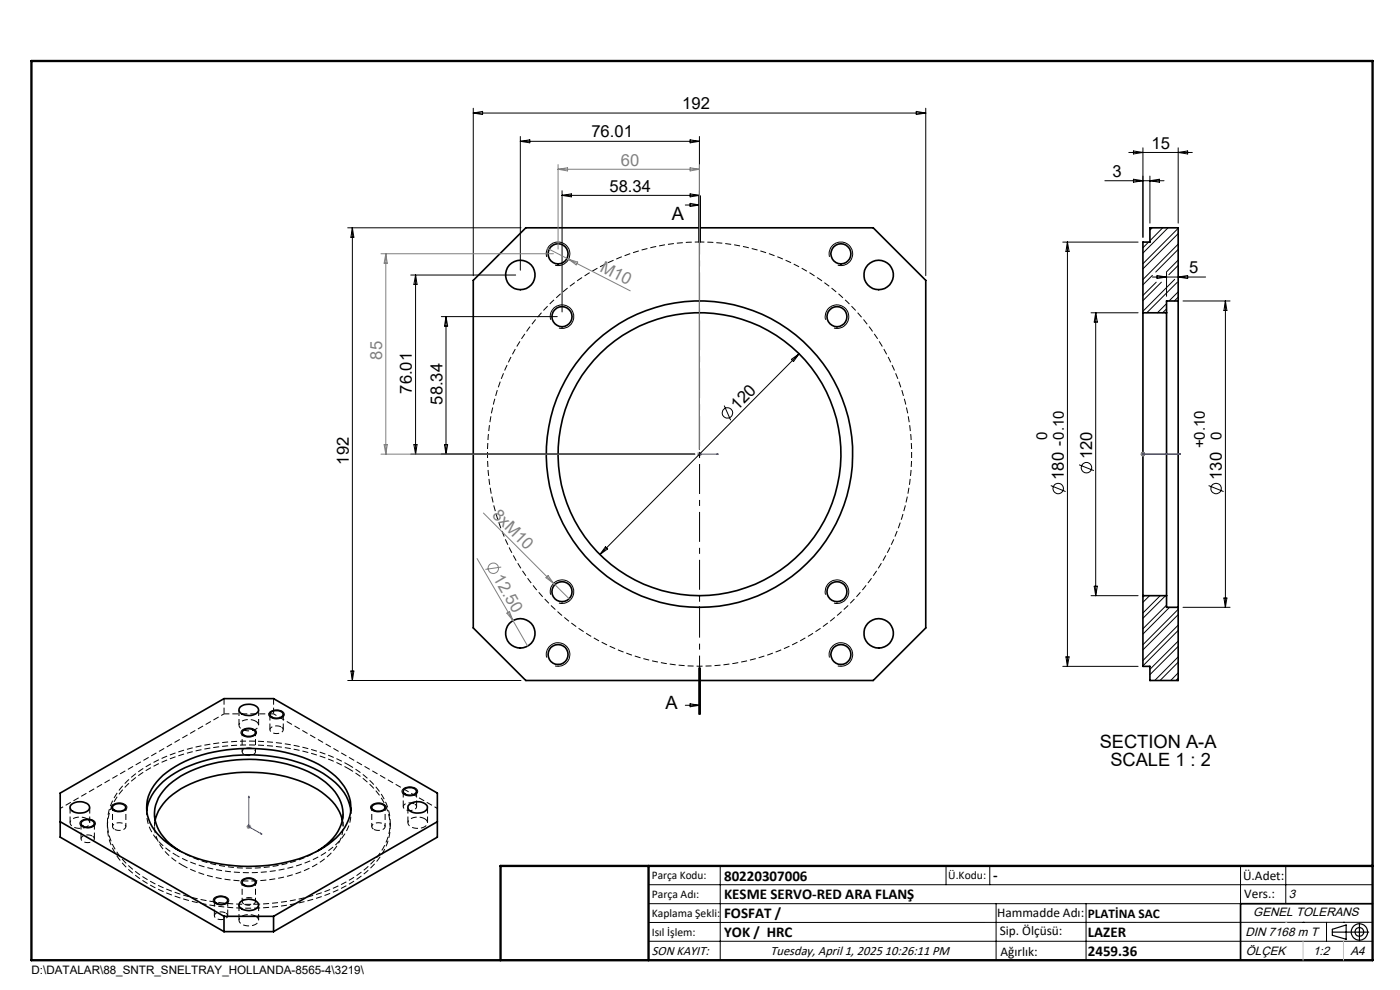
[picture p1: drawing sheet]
<svg xmlns="http://www.w3.org/2000/svg" width="297mm" height="210mm" viewBox="0 0 297 210" stroke-linecap="round" stroke-linejoin="round" font-family="sans-serif">
<path d="M148.4 51.3a45 45 0 0 1 39.4 66.8 45 45 0 0 1-77.5 2.1 45 45 0 0 1 35.6-68.8l2.5-.1M31.2 171.9a9.4 9.4 0 0 0 4.4 8.3l1.9 1.3" fill="none" stroke="#000" stroke-width=".21" stroke-dasharray="1.3 .6" stroke-dashoffset=".3" stroke-linecap="butt"/>
<g fill="none" stroke="#000" stroke-width=".35">
<path d="M100.4 59.5l11.1-11.2h73.7l11.2 11.2v73.7l-11.2 11.1h-73.7l-11.1-11.1zM242.5 66.3v60.1M242.5 66.3h5M247.5 66.3v60.1M249.9 63.8v65M249.9 63.8v-15.5h-6v3.1h-1.4v14.9M249.9 63.8h-2.4v2.5M242.5 126.4v14.9h1.4v3h6v-15.5M242.5 126.4h5M247.5 126.4v2.4h2.4M50.9 150a2.74 2.74 0 0 1 3.9 .4 1.58 1.58 0 0 1-1.9 1.4 1.81 1.81 0 0 1-2.2-1.3zM51.5 155a1.75 1.75 0 0 1 2.7 .4 1.67 1.67 0 0 1-2.4 .6 .61 .61 0 0 1-.3-1z"/>
<path d="M57.4 151.1a2 2 0 0 1 2.6 .2 .89 .89 0 0 1-1 1h-.7l-.7-.2a.6 .6 0 0 1-.2-1zM12.8 174.3l34.7 20.1M15.1 170.7a2.66 2.66 0 0 1 3.9 .4 1.54 1.54 0 0 1-2 1.4 1.81 1.81 0 0 1-2.1-1.3zM17.4 174.3a1.9 1.9 0 0 1 2.6 .2 .89 .89 0 0 1-1.1 1h-.7l-.6-.2a.59 .59 0 0 1-.2-1zM24 170.9a1.73 1.73 0 0 1 2.7 .4 1.65 1.65 0 0 1-2.4 .6 .6 .6 0 0 1-.3-1zM31.2 171.9a11 11 0 0 1 6-8 34 34 0 0 1 27-1.9 17.1 17.1 0 0 1 9.3 6.9l.6 1.6 .3 1.4M32.9 174a10.8 10.8 0 0 1 5.5-6.7 31.3 31.3 0 0 1 29 .2 10.5 10.5 0 0 1 5.2 6.5M33.9 165.2a25 25 0 0 1 15.6-6.3 32.1 32.1 0 0 1 19.1 3.8 11 11 0 0 1 5.8 8.1 9.6 9.6 0 0 1-4.7 8.3 30.4 30.4 0 0 1-18.5 4.7 27.4 27.4 0 0 1-16.4-5.5 8.6 8.6 0 0 1-3.3-9.4 10 10 0 0 1 2.4-3.7zM78.9 171.1a1.88 1.88 0 0 1 2.7 0 .89 .89 0 0 1-1 1h-.7l-.6-.2a.64 .64 0 0 1-.4-.8zM85.7 167.5a1.72 1.72 0 0 1 2.7 .4 1.66 1.66 0 0 1-2.9 0zM86.7 170.7a2.66 2.66 0 0 1 4 .4 1.59 1.59 0 0 1-2 1.4 1.81 1.81 0 0 1-2.2-1.3zM92.8 174.3l-34.8 20.1"/>
<path d="M38.1 180.4a9.5 9.5 0 0 1-5.3-8.1 9.4 9.4 0 0 1 4.7-7.1 29.7 29.7 0 0 1 20.8-3.7 21.3 21.3 0 0 1 12.2 5.8 7.5 7.5 0 0 1-.5 11.2l-2.5 1.9M45.6 190.6a1.75 1.75 0 0 1 2.7 .4 1.67 1.67 0 0 1-2.4 .6 .61 .61 0 0 1-.3-1zM47.5 197.6l-34.7-20v-9.4l34.7-20h10.5l34.8 20v9.4l-34.8 20M47.5 194.4h10.5M47.5 194.4v3.2M47.5 197.6h10.5M50.9 191.4a2.87 2.87 0 0 1 3.8 .1 1.24 1.24 0 0 1-1.4 1.6 2.39 2.39 0 0 1-2.6-1zM51.5 186.8a1.75 1.75 0 0 1 2.7 .3 1.67 1.67 0 0 1-2.4 .6 .61 .61 0 0 1-.3-.9zM58 194.4v3.2M291.2 191.7h-28v12"/>
<circle cx="110.4" cy="58.3" r="3.1"/>
<circle cx="118.4" cy="53.8" r="2.13"/>
<circle cx="178.4" cy="53.8" r="2.13"/>
<circle cx="186.4" cy="58.3" r="3.1"/>
<circle cx="119.2" cy="67.2" r="2.14"/>
<circle cx="177.6" cy="67.2" r="2.13"/>
<circle cx="148.4" cy="96.3" r="32.5"/>
<circle cx="148.4" cy="96.4" r="30"/>
<circle cx="110.4" cy="134.3" r="3.1"/>
<circle cx="118.4" cy="138.8" r="2.12"/>
<circle cx="119.2" cy="125.5" r="2.13"/>
<circle cx="177.6" cy="125.5" r="2.12"/>
<circle cx="178.4" cy="138.8" r="2.12"/>
<circle cx="186.4" cy="134.3" r="3.1"/>
</g>
<g fill="none" stroke="#000" stroke-width=".21">
<path d="M100.4 23v35.5M100.4 24h96M100.4 24l2-.4v.7zM110.4 29v28.3M110.4 30h38M110.4 30l2-.3v.6zM146.4 29.7l2 .3-2 .3zM148.4 29v66.3M194.4 23.6l2 .4-2 .3zM196.4 23v35.5M234.4 38.3h12.5M239.5 32.3h13.4"/>
<path d="M240.5 38l2 .3-2 .4zM240.5 32l2 .3-2 .4zM242.5 31.4v18.9M243.9 37.4v9.9M243.9 38.3l2.1-.3v.7zM249.9 32.3l2.1-.3v.7zM249.9 31.4v15.9M73.8 48.3h36.7M74.8 48.3v96M74.8 48.3l.3 2h-.7zM87.1 58.3h22.3M88.2 58.3v38"/>
<path d="M88.2 58.3l.3 2h-.7zM116 54.5a2.51 2.51 0 0 1 2.1-3.2 2.51 2.51 0 0 1 2.8 2.7 2.51 2.51 0 0 1-3.1 2.3M119.2 40.5v25.7M119.2 41.4h29.2M119.2 41.4l2-.3v.7zM145.4 43.5h3M146.4 43.1l2 .4-2 .3zM146.4 41.1l2 .3-2 .4zM148.2 41.5v10M148.6 41.5v10M176 54.5a2.51 2.51 0 0 1 2.2-3.2 2.51 2.51 0 0 1 2.7 2.8 2.51 2.51 0 0 1-3.2 2.2M225.5 51.4h15.9"/>
<path d="M226.4 51.4v89.9M226.4 51.4l.4 1.9h-.7zM243.7 51.4l-1.2 1.2M244.4 48.3l-.5 .5M244.5 58.4l-2 2M244.5 58.8h11.3M245.3 59.9l-2.8 2.8M245.5 58.4l2 .4-2 .3zM246.4 59.9l-3.9 3.9M246.7 48.3l-2.8 2.8M247.5 57.8v5.1M247.8 48.3l-5.3 5.4"/>
<path d="M249.2 59.3l-6.7 6.7M249.8 59.9l-6.5 6.4M249.9 48.4l-7.4 7.5M249.9 51.8l-7.4 7.5M249.9 49.6l-7.4 7.4M249.9 56.3l-1.9 2M249.9 55.2l-2.5 2.5M249.9 52.9l-4.7 4.8M249.9 58.8l2.1-.4v.7zM93.6 67.2h24.6M94.6 67.2v29.1M94.6 67.2l.4 2h-.7z"/>
<path d="M116.8 67.8a2.51 2.51 0 0 1 2.2-3.1 2.51 2.51 0 0 1 2.7 2.7 2.51 2.51 0 0 1-3.1 2.2M167.9 76.2l1.6-1.1-1.2 1.6zM169.5 75.1l-42.3 42.5M175.2 67.8a2.5 2.5 0 0 1 2.1-3.1 2.5 2.5 0 0 1 2.8 2.7 2.5 2.5 0 0 1-3.2 2.2M231.5 66.3h9.9M232.4 66.3v60.1M232.4 66.3l.4 2h-.7zM247.5 64.4l-2 1.9M247.5 65.5l-.9 .8M249.9 61.9l-1.9 1.9M249.9 63l-.8 .8M251 63.8h9.9"/>
<path d="M260 63.8v65M260 63.8l.3 2.1h-.7zM87.1 96.3h60.3M87.8 94.3h.7l-.3 2zM94.3 94.3h.7l-.4 2zM153.6 86l1.4 3.1M228.9 98.6l3.2 1.2M128.4 116l.5 .4-1.7 1.2zM222.9 103l3.2 1.3M256.4 103l3.2 1.3M116 139.5a2.5 2.5 0 0 1 2.1-3.2 2.5 2.5 0 0 1 2.8 2.7 2.5 2.5 0 0 1-3.1 2.2M116.8 126.1a2.5 2.5 0 0 1 2.2-3.1 2.5 2.5 0 0 1 2.7 2.7 2.5 2.5 0 0 1-3.1 2.2"/>
<path d="M175.2 126.1a2.49 2.49 0 0 1 2.1-3.1 2.49 2.49 0 0 1 2.7 2.7 2.49 2.49 0 0 1-3.1 2.2M176 139.5a2.5 2.5 0 0 1 2.2-3.2 2.5 2.5 0 0 1 2.7 2.7 2.5 2.5 0 0 1-3.2 2.2M226.1 139.3h.7l-.4 2zM231.5 126.4h9.9M232.1 124.3h.7l-.4 2.1zM242.8 126.4l-.3 .2M243.9 126.4l-1.4 1.4M246.1 126.4l-3.6 3.6M247.3 126.4l-4.8 4.8M247.5 128.4l-5 5M248.1 128.8l-5.6 5.7M249.9 129.2l-7.4 7.6"/>
<path d="M249.9 132.6l-7.4 7.5M249.9 136l-6 6M249.9 139.3l-4.9 5M249.9 130.4l-7.4 7.5M249.9 133.7l-7.4 7.5M249.9 137.1l-6 6M251 128.8h9.9M259.6 126.9h.7l-.3 1.9zM51.3 154.9a2.18 2.18 0 0 1 3.1 .3 1.06 1.06 0 0 1-1.1 1.1 1.6 1.6 0 0 1-2.2-1zM57.2 151.1a2.18 2.18 0 0 1 3.1 .3 1.06 1.06 0 0 1-1.1 1.1 1.67 1.67 0 0 1-2.2-1zM73.8 144.3h36.7M74.4 142.3h.7l-.3 2z"/>
<path d="M145.4 149.6h3M146.4 149.3l2 .3-2 .3zM148.2 141.6v10M148.4 141.6v10M148.6 141.6v10zM225.5 141.3h15.9M249.9 142.7l-1.5 1.6M249.9 140.5l-3.8 3.8M249.9 143.9l-.5 .4M17.2 174.2a2.19 2.19 0 0 1 3 .3 1.41 1.41 0 0 1-1.9 1.1l-.7-.2a.75 .75 0 0 1-.4-1.2zM23.8 170.8a2.18 2.18 0 0 1 3.1 .3 1.45 1.45 0 0 1-1.9 1.1l-.8-.2a.75 .75 0 0 1-.4-1.2zM78.8 170.8a2.18 2.18 0 0 1 3.1 .3 1.45 1.45 0 0 1-1.9 1.1l-.8-.2a.75 .75 0 0 1-.4-1.2z"/>
<path d="M85.5 167.4a2.18 2.18 0 0 1 3.1 .3 1.06 1.06 0 0 1-1.1 1.1 1.68 1.68 0 0 1-2.2-1zM45.4 190.5a2.28 2.28 0 0 1 3.1 .3 1.02 1.02 0 0 1-1.1 1.1 1.62 1.62 0 0 1-2.2-.9zM51.3 186.6a2.18 2.18 0 0 1 3.1 .4 1.06 1.06 0 0 1-1.1 1.1 1.6 1.6 0 0 1-2.2-1zM137.6 187.7h153.6M137.6 191.7h153.6M137.6 199.7h153.6M152.8 183.7v20M200.7 183.7v4M210 183.7v4M211.3 191.7v12M230.4 191.7v12M263.2 183.7v20"/>
<path d="M272.8 183.7v8M276.4 195.6h.1M281.4 195.6v4.1M285 195.6h.1M291.2 195.6l-153.6 .1"/>
<circle cx="154.3" cy="87.6" r="1.1"/>
<circle cx="230.5" cy="99.2" r="1.11"/>
<circle cx="224.5" cy="103.6" r="1.11"/>
<circle cx="258" cy="103.6" r="1.12"/>
</g>
<path d="M54.3 153a2.81 2.81 0 0 0-3.5 .5 1.17 1.17 0 0 0 1.2 1.5 2.35 2.35 0 0 0 2.9-1.1 1.01 1.01 0 0 0-.6-.9M18.4 173.7a2.81 2.81 0 0 0-3.5 .5 1.17 1.17 0 0 0 1.3 1.4 2.35 2.35 0 0 0 2.8-1 1.01 1.01 0 0 0-.6-.9M32.8 172.6v2.7M72.8 175.3v-2.7M74 163.1a16.4 16.4 0 0 1 8.6 10.1 11.7 11.7 0 0 1-4 11 33.5 33.5 0 0 1-18.1 7.9 47.2 47.2 0 0 1-27.7-3.9 18 18 0 0 1-9.5-9.8 11.2 11.2 0 0 1 2.9-11.1 31.2 31.2 0 0 1 17.2-8.4 47.7 47.7 0 0 1 29.4 3.5l1.2 .7M74 162.3a16.4 16.4 0 0 1 8.6 10.1 11.7 11.7 0 0 1-4 11 33.5 33.5 0 0 1-18.1 7.8 47.2 47.2 0 0 1-27.7-3.8 18 18 0 0 1-9.5-9.8 11.2 11.2 0 0 1 2.9-11.1 31.2 31.2 0 0 1 17.2-8.4 47.7 47.7 0 0 1 29.4 3.5l1.2 .7M90.1 173.7a2.81 2.81 0 0 0-3.5 .5 1.17 1.17 0 0 0 1.3 1.4 2.35 2.35 0 0 0 2.8-1 1.01 1.01 0 0 0-.6-.9M54.3 194.4a2.81 2.81 0 0 0-3.5 .5 1.17 1.17 0 0 0 1.2 1.4 2.35 2.35 0 0 0 2.9-1 1.01 1.01 0 0 0-.6-.9" fill="none" stroke="#000" stroke-width=".21" stroke-dasharray="1.3 .6" stroke-dashoffset=".2" stroke-linecap="butt"/>
<path d="M59.7 154.2a.67 .67 0 0 1 .4 .8 .67 .67 0 0 1-.7 .5 1.58 1.58 0 0 1-2.1-.7 1.64 1.64 0 0 1 2.4-.6M19.6 177.3a.67 .67 0 0 1 .4 .8 .67 .67 0 0 1-.7 .5 1.58 1.58 0 0 1-2.1-.7 1.64 1.64 0 0 1 2.4-.6M24.3 175.9a1.74 1.74 0 0 0 2.4-.6 1.64 1.64 0 0 0-2.8 0l.4 .6M51.8 160a1.74 1.74 0 0 0 2.4-.5 1.64 1.64 0 0 0-2.8 0l.4 .5M79.3 175.9a1.74 1.74 0 0 0 2.4-.6 1.64 1.64 0 0 0-2.8 0l.4 .6M88 170.5a.67 .67 0 0 1 .4 .8 .67 .67 0 0 1-.7 .5 1.58 1.58 0 0 1-2.2-.7 1.64 1.64 0 0 1 2.5-.6M47.9 193.7a.67 .67 0 0 1 .4 .7 .67 .67 0 0 1-.7 .6 1.58 1.58 0 0 1-2.1-.8 1.64 1.64 0 0 1 2.4-.5M51.8 191.8a1.74 1.74 0 0 0 2.4-.6 1.64 1.64 0 0 0-2.8 0l.4 .6" fill="none" stroke="#000" stroke-width=".21" stroke-dasharray="1.3 .6" stroke-dashoffset="-.1" stroke-linecap="butt"/>
<path d="M58 151.4l34.8 20.1M12.8 171.5l34.7-20.1M37.5 181.5a33.9 33.9 0 0 0 30.4 .1 11.9 11.9 0 0 0 6.5-7.9v-1.8" fill="none" stroke="#000" stroke-width=".21" stroke-dasharray="1.3 .6" stroke-dashoffset=".6" stroke-linecap="butt"/>
<path d="M51.4 155.4v4.1M54.2 159.5v-4.1M23.9 171.3v4M26.7 175.3v-4M78.9 171.3v4M81.7 175.3v-4M38.1 180.4a31 31 0 0 0 23 2.7l3.5-1.2 2.9-1.5M51.4 187.1v4.1M54.2 191.2v-4.1" fill="none" stroke="#000" stroke-width=".21" stroke-dasharray="1.3 .6" stroke-dashoffset=".5" stroke-linecap="butt"/>
<g fill="none" stroke="#000" stroke-width=".21" stroke-dasharray="1.3 .6" stroke-linecap="butt">
<path d="M47.5 148.2v3.2M50.7 150.6v3.2M54.9 153.8v-3.2M57.3 151.5v3.3M58 148.2v3.2M60.1 154.8v-3.3M14.9 171.3v3.2M17.2 174.7v3.2M19 174.5v-3.2M20 177.9v-3.2M85.5 167.9v3.2M86.5 171.3v3.2"/>
<path d="M88.4 171.1v-3.2M90.7 174.5v-3.2M38.6 183.5a31.3 31.3 0 0 0 28.1 .1 10.8 10.8 0 0 0 6.1-7.6l-.2-2M45.5 191v3.2M48.3 194.2v-3.2M50.7 191.9v3.3M54.9 195.2v-3.3"/>
</g>
<path d="M22.8 174.5v.8M32.9 174a7.9 7.9 0 0 0 3.2 7.7l2.5 1.8M82.8 175.3v-.8" fill="none" stroke="#000" stroke-width=".21" stroke-dasharray="1.3 .6" stroke-dashoffset=".4" stroke-linecap="butt"/>
<path d="M47.5 151.4h10.5" fill="none" stroke="#000" stroke-width=".21" stroke-dasharray="1.3 .6" stroke-dashoffset=".1" stroke-linecap="butt"/>
<path d="M31.1 171.3v1.3M74.5 172.6v-1.3" fill="none" stroke="#000" stroke-width=".21" stroke-dasharray="1.3 .6" stroke-dashoffset=".7" stroke-linecap="butt"/>
<g fill="none" stroke="#808080" stroke-width=".21">
<path d="M118.4 34.9v17.9M118.4 35.9h30M118.4 35.9l2-.3v.7zM146.4 35.6l2 .3-2 .4zM148.4 34.9v60.4M80.8 53.8h36.6M81.8 53.8v42.5M81.8 53.8l.4 2h-.7zM116.2 52.7l4.4 2.3M120.6 55l13.1 6.7M120.6 55l2 .6-.4 .6zM80.8 96.3h66.6"/>
<path d="M81.5 94.3h.7l-.4 2zM147.9 96.3h1M148 96l.7 .7M148.4 95.8v1M148.7 96l-.7 .7M242 96.3h1M242.1 96l.7 .7M242.5 95.8v1M242.8 96l-.7 .7M101.2 118.5l7.6 13.1M102.6 108.8l14.8 14.9M106.3 120.3l-3.3 .5"/>
<path d="M107.5 130.1l.6-.4 .7 1.9zM108.8 131.6l3.1 5.4M115.8 122.5l.5-.4 1.1 1.6zM117.4 123.7l3.6 3.6M52.3 175.4h1M52.4 175l.7 .7M52.8 174.9v1M53.1 175l-.7 .7"/>
<circle cx="104.6" cy="120.5" r="1.11"/>
</g>
<g fill="none" stroke="#000" stroke-width=".25">
<path d="M282.6 197.7h7.8M282.6 197.1l3-.9v3l-3-.8zM288.4 195.8v3.8M106.2 203.7h185"/>
<circle cx="288.4" cy="197.7" r="1.74"/>
<circle cx="288.4" cy="197.7" r=".93"/>
</g>
<path d="M148.3 96.3h.2zM148.4 96.3h.1M148.4 96.3h4M152.4 96.3h-.4h.4M242.4 96.3h.2zM242.5 96.3h.1M242.5 96.3h7.9M250.4 96.3h-.4h.4M52.8 168.8v.4l-.1-.1zM52.8 168.8v6.6l2.8 1.6M55.3 176.7l.3 .3-.3-.1z" fill="none" stroke="#00f" stroke-width=".21"/>
<path d="M148.4 41.5v110.1" fill="none" stroke="#000" stroke-width=".21" stroke-dasharray="6.3 1.3 1.3 1.3" stroke-dashoffset="4" stroke-linecap="butt"/>
<path d="M6.7 12.9h284.5v190.8h-284.5zM137.6 183.7v20M291.2 183.7h-185v20" fill="none" stroke="#000" stroke-width=".5"/>
<path d="M276.4 199.7v4M285 199.7v4" fill="none" stroke="#c0c0c0" stroke-width=".21"/>
<path d="M272.8 195.6h.1" fill="none" stroke="#c0c0c0" stroke-width=".25"/>
<g fill="#00f">
<path d="M152 96.3h.4zM148.3 96.3h.2z"/>
<path d="M242.4 96.3h.2zM250 96.3h.4zM242.4 96.3h.2zM250 96.3h.4zM55.3 176.7l.3 .3-.3-.1zM52.8 168.8v.4l-.1-.1z"/>
</g>
<g font-size="3.9">
<text x="142.5" y="46.6">A</text>
<text x="141.2" y="150.4">A</text>
<text x="233.3" y="158.7">SECTION A-A</text>
<text x="235.6" y="162.6">SCALE 1 : 2</text>
</g>
<g font-size="3.5">
<text x="144.7" y="23.2">192</text>
<text x="125.5" y="29.2">76.01</text>
<text x="244.3" y="31.5">15</text>
<text x="129.3" y="40.6">58.34</text>
<text x="236" y="37.5">3</text>
<text x="252.2" y="58">5</text>
<text x="87.4" y="83.5" transform="rotate(-90 87.4 83.5)">76.01</text>
<text x="93.9" y="85.8" transform="rotate(-90 93.9 85.8)">58.34</text>
<text x="156.5" y="87.1" transform="rotate(-45 156.5 87.1)">120</text>
<text x="74" y="98.6" transform="rotate(-90 74 98.6)">192</text>
<text x="225.7" y="101.8" transform="rotate(-90 225.7 101.8)">180 -0.10</text>
<text x="231.7" y="97.4" transform="rotate(-90 231.7 97.4)">120</text>
<text x="259.2" y="101.8" transform="rotate(-90 259.2 101.8)">130</text>
</g>
<g font-size="3.5" fill="#808080">
<text x="131.7" y="35.1">60</text>
<text x="127.1" y="57.4" transform="rotate(27 127.1 57.4)">M10</text>
<text x="81.1" y="76.3" transform="rotate(-90 81.1 76.3)">85</text>
<text x="104.2" y="109.4" transform="rotate(45 104.2 109.4)">8xM10</text>
<text x="104.6" y="122.7" transform="rotate(60 104.6 122.7)">12.50</text>
</g>
<g font-size="3.2">
<text x="222.1" y="93.3" transform="rotate(-90 222.1 93.3)">0</text>
<text x="255.6" y="95.1" transform="rotate(-90 255.6 95.1)">+0.10</text>
<text x="259.2" y="93.3" transform="rotate(-90 259.2 93.3)">0</text>
<text x="153.6" y="190.8">KESME SERVO-RED ARA FLANŞ</text>
<text x="153.6" y="186.8">80220307006</text>
<text x="210.7" y="186.6">-</text>
<text x="153.6" y="194.8">FOSFAT /</text>
<text x="153.6" y="198.8">YOK / HRC</text>
<text x="230.8" y="198.7">LAZER</text>
<text x="230.8" y="202.8">2459.36</text>
</g>
<g font-size="2.8">
<text x="263.7" y="186.7">Ü.Adet:</text>
<text x="263.9" y="190.5">Vers.:</text>
<text x="211.5" y="194.5">Hammadde Adı:</text>
<text x="230.8" y="194.7">PLATİNA SAC</text>
<text x="138.3" y="202.6">SON KAYIT:</text>
<text x="163.5" y="202.6">Tuesday, April 1, 2025 10:26:11 PM</text>
<text x="212.1" y="198.4">Sip. Ölçüsü:</text>
<text x="212.2" y="202.7">Ağırlık:</text>
</g>
<g font-size="2.6">
<text x="273.4" y="190.4">3</text>
<text x="265.9" y="194.4">GENEL TOLERANS</text>
<text x="264.2" y="198.5">DIN 7168 m T</text>
<text x="264.3" y="202.6">ÖLÇEK</text>
<text x="278.5" y="202.6">1:2</text>
<text x="286.5" y="202.6">A4</text>
</g>
<g font-size="2.5">
<text x="138.3" y="186.4">Parça Kodu:</text>
<text x="138.3" y="190.5">Parça Adı:</text>
<text x="201.2" y="186.5">Ü.Kodu:</text>
<text x="138.3" y="194.5">Kaplama Şekli:</text>
<text x="138.3" y="198.6">Isıl İşlem:</text>
<text x="6.7" y="206.7">D:\DATALAR\88_SNTR_SNELTRAY_HOLLANDA-8565-4\3219\</text>
</g>
</svg>
